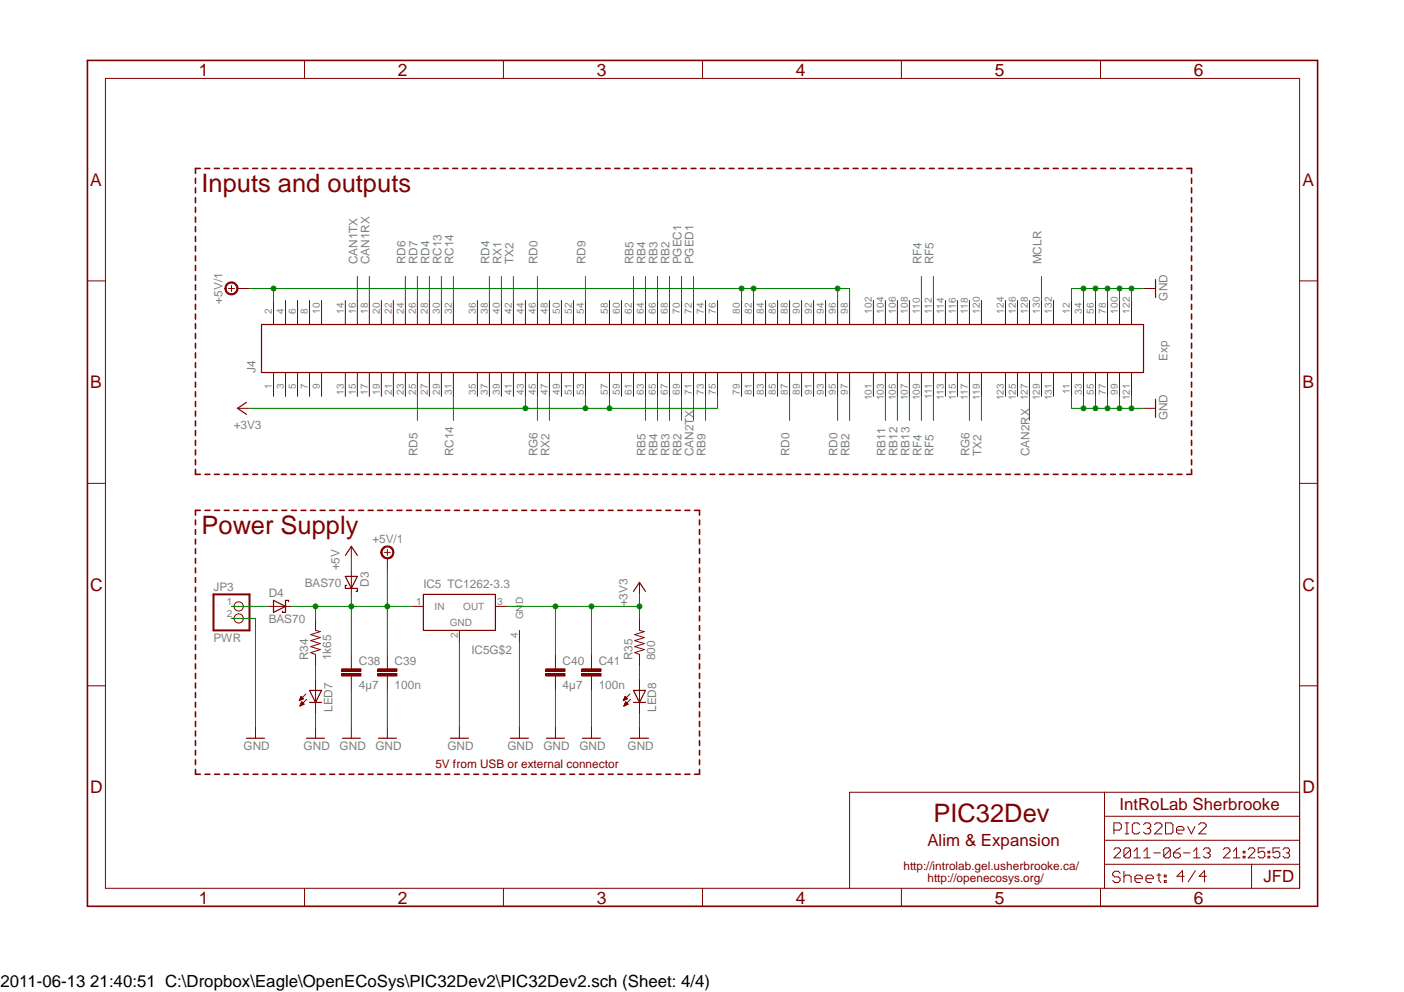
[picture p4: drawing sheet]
<svg xmlns="http://www.w3.org/2000/svg" width="297mm" height="210mm" viewBox="0 0 297 210" stroke-linecap="round" stroke-linejoin="round" font-family="sans-serif">
<g fill="none" stroke="#800000" stroke-width=".34">
<path d="M18.5 12.8h260.3v179h-260.3zM41.4 37.7v1.1M41.4 39.8v1M42.4 35.6h-1v1.1M43.3 35.6h1.1M45.4 35.6h1M47.4 35.6h1M49.4 35.6h1M51.4 35.6h1M53.5 35.6h1M55.5 35.6h1M57.5 35.6h1"/>
<path d="M59.5 35.6h1M61.5 35.6h1M63.5 35.6h1.1M65.5 35.6h1M67.6 35.6h1M69.6 35.6h1M71.6 35.6h1M73.6 35.6h1M75.6 35.6h1.1M77.6 35.6h1.1M79.7 35.6h1M81.7 35.6h1"/>
<path d="M83.7 35.6h1M85.7 35.6h1M87.7 35.6h1M89.7 35.6h1.1M91.8 35.6h1M93.8 35.6h1M95.8 35.6h1M97.8 35.6h1M99.8 35.6h1M101.9 35.6h1M103.8 35.6h1.1M105.9 35.6h1"/>
<path d="M107.9 35.6h1M109.9 35.6h1M111.9 35.6h1M114 35.6h1M115.9 35.6h1.1M118 35.6h1M120 35.6h1M122 35.6h1M124 35.6h1M126 35.6h1M128.1 35.6h1M130.1 35.6h1"/>
<path d="M132.1 35.6h1M134.1 35.6h1M136.1 35.6h1.1M138.1 35.6h1M140.2 35.6h1M142.2 35.6h1M144.2 35.6h1M146.2 35.6h1M148.2 35.6h1M150.2 35.6h1.1M152.3 35.6h1M154.3 35.6h1"/>
<path d="M156.3 35.6h1M158.3 35.6h1M160.3 35.6h1M162.3 35.6h1.1M164.3 35.6h1.1M166.4 35.6h1M168.4 35.6h1M170.4 35.6h1M172.4 35.6h1M174.5 35.6h1M176.4 35.6h1.1M178.5 35.6h1"/>
<path d="M180.5 35.6h1M182.5 35.6h1M184.5 35.6h1M186.5 35.6h1M188.5 35.6h1.1M190.6 35.6h1M192.6 35.6h1M194.6 35.6h1M196.6 35.6h1.1M198.6 35.6h1M200.7 35.6h1M202.7 35.6h1"/>
<path d="M204.7 35.6h1M206.7 35.6h1M208.7 35.6h1M210.7 35.6h1M212.8 35.6h1M214.8 35.6h1M216.8 35.6h1M218.8 35.6h1M220.8 35.6h1M222.8 35.6h1.1M224.9 35.6h1M226.9 35.6h1"/>
<path d="M228.9 35.6h1M230.9 35.6h1M232.9 35.6h1M234.9 35.6h1.1M236.9 35.6h1.1M239 35.6h1M241 35.6h1M243 35.6h1M245 35.6h1M247 35.6h1.1M249 35.6h1.1M251.1 35.6h1v1.1"/>
<path d="M252.1 37.7v1.1M252.1 39.8v1M41.4 41.8v1.1M41.4 43.9v1M41.4 45.9v1.1M41.4 48v1M41.4 50v1.1M41.4 52.1v1M41.4 54.1v1.1M41.4 56.2v1M41.4 58.3v1M252.1 41.8v1.1"/>
<path d="M252.1 43.9v1M252.1 45.9v1.1M252.1 48v1M252.1 50v1.1M252.1 52.1v1M252.1 54.1v1.1M252.1 56.2v1M252.1 58.3v1M41.4 60.3v1M41.4 62.4v1M41.4 64.4v1M41.4 66.5v1"/>
<path d="M41.4 68.5v1.1M41.4 70.6v1M41.4 72.6v1.1M41.4 74.7v1M41.4 76.8v1M41.4 78.8v1M252.1 60.3v1M252.1 62.4v1M252.1 64.4v1M252.1 66.5v1M252.1 68.5v1.1M252.1 70.6v1"/>
<path d="M252.1 72.6v1.1M252.1 74.7v1M252.1 76.8v1M252.1 78.8v1M41.4 80.9v1M41.4 82.9v1M41.4 85v1M41.4 87v1.1M41.4 89.1v1M41.4 91.1v1.1M41.4 93.2v1M41.4 95.2v1.1"/>
<path d="M41.4 97.3v1M41.4 99.3v1.1h1M252.1 80.9v1M252.1 82.9v1M252.1 85v1M252.1 87v1.1M252.1 89.1v1M252.1 91.1v1.1M252.1 93.2v1M252.1 95.2v1.1M252.1 97.3v1M252.1 99.3v1.1h-1"/>
<path d="M41.4 110v1M41.4 112.1v1M41.4 114.1v1M41.4 116.1v1M41.4 118.2v1M42.4 108h-1v1M43.4 108h1M43.4 100.4h1M45.4 100.4h1M45.4 108h1M47.4 100.4h1M47.5 108h1"/>
<path d="M49.4 100.4h1M49.5 108h1M51.4 100.4h1M51.5 108h1M53.5 100.4h1M53.5 108h1.1M55.5 100.4h1M55.6 108h1M57.5 100.4h1M57.6 108h1M59.5 100.4h1M59.6 108h1.1"/>
<path d="M61.5 100.4h1M61.7 108h1M63.5 100.4h1.1M63.7 108h1M65.5 100.4h1.1M65.7 108h1.1M67.6 100.4h1M67.7 108h1.1M69.6 100.4h1M69.8 108h1M71.6 100.4h1M71.8 108h1.1"/>
<path d="M73.6 100.4h1M73.8 108h1.1M75.6 100.4h1.1M75.9 108h1M77.6 100.4h1.1M77.9 108h1M79.7 100.4h1M79.9 108h1.1M81.7 100.4h1M82 108h1M83.7 100.4h1M84 108h1"/>
<path d="M85.7 100.4h1M86 108h1.1M87.7 100.4h1M88 108h1.1M89.7 100.4h1.1M90.1 108h1M91.8 100.4h1M92.1 108h1.1M93.8 100.4h1M94.1 108h1.1M95.8 100.4h1M96.2 108h1"/>
<path d="M97.8 100.4h1M98.2 108h1M99.8 100.4h1M100.2 108h1.1M101.9 100.4h1M102.3 108h1M103.9 100.4h1M104.3 108h1M105.9 100.4h1M106.3 108h1.1M107.9 100.4h1M108.4 108h1"/>
<path d="M109.9 100.4h1M110.4 108h1M111.9 100.4h1M112.4 108h1M114 100.4h1M114.5 108h1M115.9 100.4h1.1M116.5 108h1M118 100.4h1M118.5 108h1M120 100.4h1M120.6 108h1"/>
<path d="M122 100.4h1M122.6 108h1M124 100.4h1M124.6 108h1M126.1 100.4h1M126.7 108h1M128.1 100.4h1M128.7 108h1M130.1 100.4h1M130.7 108h1M132.1 100.4h1M132.8 108h1"/>
<path d="M134.1 100.4h1M134.8 108h1M136.1 100.4h1.1M136.8 108h1M138.1 100.4h1M138.8 108h1.1M140.2 100.4h1M140.9 108h1M142.2 100.4h1M142.9 108h1M144.2 100.4h1M144.9 108h1.1"/>
<path d="M146.2 100.4h1M146.9 108h1.1v1M148 110v1M148 112.1v1M148 114.1v1M148 116.1v1M148 118.2v1M148.2 100.4h1.1M150.2 100.4h1.1M152.3 100.4h1M154.3 100.4h1M156.3 100.4h1"/>
<path d="M158.3 100.4h1M160.3 100.4h1M162.3 100.4h1.1M164.4 100.4h1M166.4 100.4h1M168.4 100.4h1M170.4 100.4h1M172.4 100.4h1M174.5 100.4h1M176.4 100.4h1.1M178.5 100.4h1M180.5 100.4h1"/>
<path d="M182.5 100.4h1M184.5 100.4h1M186.6 100.4h1M188.5 100.4h1.1M190.6 100.4h1M192.6 100.4h1M194.6 100.4h1M196.6 100.4h1.1M198.6 100.4h1M200.7 100.4h1M202.7 100.4h1M204.7 100.4h1"/>
<path d="M206.7 100.4h1M208.7 100.4h1.1M210.7 100.4h1M212.8 100.4h1M214.8 100.4h1M216.8 100.4h1M218.8 100.4h1M220.8 100.4h1M222.8 100.4h1.1M224.9 100.4h1M226.9 100.4h1M228.9 100.4h1"/>
<path d="M230.9 100.4h1M232.9 100.4h1M234.9 100.4h1.1M236.9 100.4h1.1M239 100.4h1M241 100.4h1M243 100.4h1M245 100.4h1M247.1 100.4h1M249 100.4h1.1M41.4 120.2v1M41.4 122.2v1"/>
<path d="M41.4 124.2v1.1M41.4 126.3v1M41.4 128.3v1M41.4 130.3v1.1M41.4 132.4v1M41.4 134.4v1M41.4 136.4v1.1M41.4 138.5v1M148 120.2v1M148 122.2v1M148 124.2v1.1M148 126.3v1"/>
<path d="M148 128.3v1M148 130.3v1.1M148 132.4v1M148 134.4v1M148 136.4v1.1M148 138.4v1.1M41.4 140.5v1M41.4 142.5v1.1M41.4 144.5v1.1M41.4 146.6v1M41.4 148.6v1M41.4 150.6v1.1"/>
<path d="M41.4 152.7v1M41.4 154.7v1M41.4 156.7v1M41.4 158.7v1.1M148 140.5v1M148 142.5v1.1M148 144.5v1.1M148 146.6v1M148 148.6v1M148 150.6v1.1M148 152.7v1M148 154.7v1"/>
<path d="M148 156.7v1M148 158.7v1.1M41.4 162.8v1h1M41.4 160.8v1M43.4 163.8h1M45.4 163.8h1M47.5 163.8h1M49.5 163.8h1M51.5 163.8h1M53.5 163.8h1.1M55.6 163.8h1M57.6 163.8h1"/>
<path d="M59.6 163.8h1.1M61.7 163.8h1M63.7 163.8h1M65.7 163.8h1.1M67.7 163.8h1.1M69.8 163.8h1M71.8 163.8h1.1M73.8 163.8h1.1M75.9 163.8h1M77.9 163.8h1M79.9 163.8h1.1M82 163.8h1"/>
<path d="M84 163.8h1M86 163.8h1.1M88 163.8h1.1M90.1 163.8h1M92.1 163.8h1.1M94.1 163.8h1.1M96.2 163.8h1M98.2 163.8h1M100.2 163.8h1.1M102.3 163.8h1M104.3 163.8h1M106.3 163.8h1.1"/>
<path d="M108.4 163.8h1M110.4 163.8h1M112.4 163.8h1M114.5 163.8h1M116.5 163.8h1M118.5 163.8h1M120.6 163.8h1M122.6 163.8h1M124.6 163.8h1M126.7 163.8h1M128.7 163.8h1M130.7 163.8h1"/>
<path d="M132.8 163.8h1M134.8 163.8h1M136.8 163.8h1M138.8 163.8h1.1M140.9 163.8h1M142.9 163.8h1M144.9 163.8h1.1M148 160.8v1M148 162.8v1h-1.1"/>
</g>
<g fill="none" stroke="#800000" stroke-width=".21">
<path d="M22.3 16.6h252.7v171.4h-252.7zM64.4 12.8v3.8M106.5 12.8v3.8M148.6 12.8v3.8M190.7 12.8v3.8M232.8 12.8v3.8M18.5 59.4h3.8M275 59.4h3.8M18.5 102.3h3.8M275 102.3h3.8M74.3 138.5v2.5M87 128.3h2.6"/>
<path d="M97.2 133.4v2.5M104.8 128.3h2.6M109.9 133.4v2.5M18.5 145.1h3.8M74.3 143.6v2.5M275 145.1h3.8M233.7 167.6v20.4M233.7 177.8h41.3M233.7 172.7h41.3M235.7 175.6h1.2l.3-.3v-.8l-.3-.4h-1.2v2.3M235.7 179.8l.3-.4h.7l.4 .4v.3l-1.4 1.4h1.4M238 174.1h.8"/>
<path d="M238 176.4h.8M238.4 174.1v2.3M239.2 179.8v1.4l-.4 .3h-.7l-.3-.3M239.2 179.8l-.4-.4h-.7l-.3 .4v1.4M239.2 179.8l-1.4 1.4M241.1 174.5l-.4-.4h-.7l-.4 .4v1.6l.4 .3h.7l.4-.3M241.9 174.5l.4-.4h.8l.4 .4v.4l-.4 .4M242.7 175.3h.4M243.1 175.3l.4 .3v.5l-.4 .3h-.8l-.4-.3M244.3 174.5l.3-.4h.8l.4 .4v.4l-1.5 1.5h1.5M246.6 174.1h1.2l.4 .4v1.6l-.4 .3h-1.2zM247.6 179.8v1.4l-.3 .3h-.8l-.3-.3"/>
<path d="M247.6 179.8l-.3-.4h-.8l-.3 .4v1.4M247.6 179.8l-1.4 1.4M248.9 175.6h1.6v-.3l-.4-.4h-.8l-.4 .4v.8l.4 .3h.8M249.7 179.4l-.7 .4-.7 .7M251.3 174.9l.7 1.5 .8-1.5M253.6 174.5l.4-.4h.8l.4 .4v.4l-1.6 1.5h1.6M254.6 179.8l.4-.4h.6l.4 .4v.3l-.4 .4M258.8 179.8l.4-.4h.7l.3 .4v.3l-1.4 1.4h1.4M264.1 179.8l.3-.4h.7l.4 .4v.3l-1.4 1.4h1.4M267.6 179.4h-1.4v1.1l.7-.4h.3l.4 .4v.7l-.4 .3h-.7l-.3-.3M270.8 179.4h-1.5v1.1l1.1-.4 .4 .4v.7l-.4 .3h-.7l-.4-.3M271.4 179.8l.4-.4h.7l.3 .4v.3l-.3 .4"/>
<path d="M275 167.6h-95.3v20.4M64.4 188v3.8M106.5 188v3.8M148.6 188v3.8M190.7 188v3.8M232.8 188v3.8M233.7 182.9h41.3M237 184.8l-.4-.4h-.8l-.4 .4v.4l.4 .3h.8l.4 .4v.4l-.4 .4h-.8l-.4-.4M237.8 184.4v2.3M237.8 185.5l.4-.3h.7l.4 .3v1.2M239.9 181.5h1.4M239.9 180.1l.7-.7v2.1"/>
<path d="M240.1 185.9h1.6v-.4l-.4-.3h-.8l-.4 .3v.8l.4 .4h.8M242 181.5h1.4M242 180.1l.7-.7v2.1M242.4 185.9h1.6v-.4l-.4-.3h-.8l-.4 .3v.8l.4 .4h.8M244.1 180.5h1.4M244.8 185.2h.8M245.2 184.8v1.5l.4 .4M246.3 185.2h.4v.3h-.4zM246.3 186.3h.4v.4h-.4zM248.3 180.5h1l.4 .3v.4l-.4 .3h-.6l-.4-.3zM250.4 180.5h1.4M250.6 185.4h-1.6l1.2-1.2v2.4"/>
<path d="M252.5 181.5h1.4M252.5 180.1l.7-.7v2.1M252.9 184.2l-1.5 2.4M255.3 185.4h-1.6l1.1-1.2v2.4M255.3 180.5h.3M255.6 180.5l.4 .3v.4l-.4 .3h-.6l-.4-.3M260.9 181.5h1.4M260.9 180.1l.7-.7v2.1M263 181.2h.4v.3h-.4zM263 180.1h.4v.4h-.4zM264.8 182.9v5.1M268.3 181.2h.3v.3h-.3z"/>
<path d="M268.3 180.1h.3v.4h-.3zM272.2 180.5h.3M272.5 180.5l.3 .3v.4l-.3 .3h-.7l-.4-.3"/>
</g>
<path d="M89.6 125.8h15.2v7.6h-15.2z" fill="none" stroke="#800000" stroke-width=".25"/>
<path d="M72.3 142.5h4.1v.5h-4.1z" fill-rule="evenodd" fill="#800000"/>
<path d="M72.3 142.5h4.1v.5h-4.1z" fill="none" stroke="#800000" stroke-width=".21"/>
<path d="M72.3 141.5h4.1v.5h-4.1z" fill-rule="evenodd" fill="#800000"/>
<path d="M82 138.5v2.5M72.3 141.5h4.1v.5h-4.1zM74.3 141v.5M74.3 143v.6M82 143.6v2.5" fill="none" stroke="#800000" stroke-width=".21"/>
<path d="M79.9 142.5h4.1v.5h-4.1z" fill-rule="evenodd" fill="#800000"/>
<path d="M79.9 142.5h4.1v.5h-4.1z" fill="none" stroke="#800000" stroke-width=".21"/>
<path d="M79.9 141.5h4.1v.5h-4.1z" fill-rule="evenodd" fill="#800000"/>
<path d="M117.5 138.5v2.5M79.9 141.5h4.1v.5h-4.1zM82 141v.5M82 143v.6M117.5 143.6v2.5" fill="none" stroke="#800000" stroke-width=".21"/>
<path d="M115.5 142.5h4v.5h-4z" fill-rule="evenodd" fill="#800000"/>
<path d="M115.5 142.5h4v.5h-4z" fill="none" stroke="#800000" stroke-width=".21"/>
<path d="M115.5 141.5h4v.5h-4z" fill-rule="evenodd" fill="#800000"/>
<path d="M125.1 138.5v2.5M115.5 141.5h4v.5h-4zM117.5 141v.5M117.5 143v.6M125.1 143.6v2.5" fill="none" stroke="#800000" stroke-width=".21"/>
<path d="M123.1 142.5h4.1v.5h-4.1z" fill-rule="evenodd" fill="#800000"/>
<path d="M123.1 142.5h4.1v.5h-4.1z" fill="none" stroke="#800000" stroke-width=".21"/>
<path d="M123.1 141.5h4.1v.5h-4.1z" fill-rule="evenodd" fill="#800000"/>
<g fill="none" stroke="#800000" stroke-width=".21">
<path d="M57.9 63.6v5.1M57.9 78.8v5.1M60.4 63.6v5.1M60.4 78.8v5.1M62.9 63.6v5.1M62.9 78.8v5.1M65.5 63.6v5.1M65.5 78.8v5.1M68 63.6v5.1M68 78.8v5.1M73.1 63.6v5.1M73.1 78.8v5.1"/>
<path d="M75.6 63.6v5.1M75.6 78.8v5.1M78.1 63.6v5.1M78.1 78.8v5.1M80.7 63.6v5.1M80.7 78.8v5.1M83.2 63.6v5.1M83.2 78.8v5.1M85.8 63.6v5.1M85.8 78.8v5.1M88.3 63.6v5.1M88.3 78.8v5.1"/>
<path d="M90.8 63.6v5.1M90.8 78.8v5.1M93.4 63.6v5.1M93.4 78.8v5.1M95.9 63.6v5.1M95.9 78.8v5.1M101 63.6v5.1M101 78.8v5.1M103.5 63.6v5.1M103.5 78.8v5.1M106.1 63.6v5.1M106.1 78.8v5.1"/>
<path d="M108.6 63.6v5.1M108.6 78.8v5.1M111.2 63.6v5.1M111.2 78.8v5.1M113.7 63.6v5.1M113.7 78.8v5.1M116.2 63.6v5.1M116.2 78.8v5.1M118.8 63.6v5.1M118.8 78.8v5.1M121.3 63.6v5.1M121.3 78.8v5.1"/>
<path d="M123.9 63.6v5.1M123.9 78.8v5.1M128.9 63.6v5.1M128.9 78.8v5.1M131.5 63.6v5.1M131.5 78.8v5.1M134 63.6v5.1M134 78.8v5.1M136.6 63.6v5.1M136.6 78.8v5.1M139.1 63.6v5.1M139.1 78.8v5.1"/>
<path d="M141.6 63.6v5.1M141.6 78.8v5.1M144.2 63.6v5.1M144.2 78.8v5.1M146.7 63.6v5.1M146.7 78.8v5.1M149.3 63.6v5.1M149.3 78.8v5.1M151.8 63.6v5.1M151.8 78.8v5.1M156.9 63.6v5.1M156.9 78.8v5.1"/>
<path d="M159.4 63.6v5.1M159.4 78.8v5.1M162 63.6v5.1M162 78.8v5.1M164.5 63.6v5.1M164.5 78.8v5.1M167 63.6v5.1M167 78.8v5.1M169.6 63.6v5.1M169.6 78.8v5.1M172.1 63.6v5.1M172.1 78.8v5.1"/>
<path d="M174.7 63.6v5.1M174.7 78.8v5.1M177.2 63.6v5.1M177.2 78.8v5.1M179.7 63.6v5.1M179.7 78.8v5.1M184.8 63.6v5.1M184.8 78.8v5.1M187.3 63.6v5.1M187.3 78.8v5.1M189.9 63.6v5.1M189.9 78.8v5.1"/>
<path d="M192.4 63.6v5.1M192.4 78.8v5.1M194.9 63.6v5.1M194.9 78.8v5.1M197.5 63.6v5.1M197.5 78.8v5.1M200 63.6v5.1M200 78.8v5.1M202.6 63.6v5.1M202.6 78.8v5.1M205.1 63.6v5.1M205.1 78.8v5.1"/>
<path d="M207.6 63.6v5.1M207.6 78.8v5.1M212.7 63.6v5.1M212.7 78.8v5.1M215.3 63.6v5.1M215.3 78.8v5.1M217.8 63.6v5.1M217.8 78.8v5.1M220.3 63.6v5.1M220.3 78.8v5.1M222.9 63.6v5.1M222.9 78.8v5.1"/>
<path d="M226.7 63.6v5.1M226.7 78.8v5.1M229.2 63.6v5.1M229.2 78.8v5.1M231.8 63.6v5.1M231.8 78.8v5.1M234.3 63.6v5.1M234.3 78.8v5.1M236.9 63.6v5.1M236.9 78.8v5.1M239.4 63.6v5.1M239.4 78.8v5.1"/>
<path d="M241.9 61h2.6M50.2 86.4h2.6M241.9 86.4h2.6M74.3 115.6v2.6M82 118.2v2.5M49 128.3h.5M49 130.9h.5M56.6 128.3h5.1M66.8 130.9v2.5l1 .2-2.1 .7 2.1 .6-2.1 .7 2.1 .6-2.1 .6 2.1 .7-2.1 .6 1.1 .4v2.5M74.3 120.7v5.1M135.3 123.2v2.6M135.3 130.9v2.5l1 .2-2 .7 2 .6-2 .7 2 .6-2 .6 2 .7-2 .6 1 .4v2.5"/>
<path d="M54.1 153.7v2.5M63.3 148.2h.1M63.4 148.1h.2M63.4 148h.4M63.5 147.9h.5M63.5 149.4h.1M63.5 147.8h.7M63.5 149.3h.2M63.5 147.7h.6M63.5 147.7h.5M63.5 149.2h.4M63.6 147.6h.3"/>
<path d="M63.6 149.1h.5M63.6 147.5h.2M63.6 149h.7M63.6 148.9h.6M63.7 147.4h.1M63.7 148.8h.4M63.7 147.4l.5 .5-.9 .4zM63.7 148.7h.3M63.8 148.6h.2M63.8 148.5h.1M63.8 148.5l.5 .5-.8 .4zM64.7 146.9l-1.4 1.4"/>
<path d="M64.9 148l-1.4 1.4M66.8 143.6v7.6M66.8 153.7v2.5M74.3 153.7v2.5M82 153.7v2.5M97.2 153.7v2.5M109.9 153.7v2.5M117.5 153.7v2.5M123.1 141.5h4.1v.5h-4.1zM125.1 141v.5M125.1 143v.6M125.1 153.7v2.5"/>
<path d="M131.9 148.2h.1M131.9 148.1h.3M131.9 148h.5M132 147.9h.6M132 149.4h.1M132 147.8h.7M132 149.3h.3M132.1 147.7h.5M132.1 149.2h.4M132.1 147.7h.4M132.1 149.1h.6M132.2 147.6h.3"/>
<path d="M132.2 149h.7M132.2 147.5h.2M132.2 148.9h.6M132.2 147.4h.1M132.2 148.8h.5M132.2 147.4l.6 .5-.9 .4zM132.3 148.7h.3M132.3 148.6h.2M132.3 148.5h.1M132.9 149l-.5-.5-.4 .9M132.9 149l-.9 .4M133.3 146.9l-1.4 1.4"/>
<path d="M133.4 148l-1.4 1.4M135.3 143.6v7.6M135.3 153.7v2.5"/>
<circle cx="50.5" cy="128.3" r=".98"/>
<circle cx="50.5" cy="130.9" r=".98"/>
</g>
<g fill="none" stroke="#800000" stroke-width=".25">
<path d="M244.5 59.1v3.8M55.3 68.7h186.6v10.1h-186.6zM52.2 85.1l-2 1.3 2 1.3M244.5 84.5v3.8M73.1 117.5l1.2-1.9 1.3 1.9M57.9 127l2.5 1.3-2.5 1.3zM61 127.3v-.3h-.6v2.6h-.6v-.3M73.1 122h2.5l-1.3 2.5zM73.3 123.9h-.2v.6h2.5v.6h-.3M134 125.1l1.3-1.9 1.3 1.9M52.2 156.2h3.8M64.9 156.2h3.8"/>
<path d="M65.5 146.1h2.5l-1.2 2.5zM65.5 148.6h2.5M72.5 156.2h3.7M80 156.2h3.9M95.3 156.2h3.8M108 156.2h3.8M115.6 156.2h3.8M123.2 156.2h3.8M133.4 156.2h3.8M134 148.6h2.6M134 146.1h2.6l-1.3 2.5z"/>
</g>
<path d="M45.2 125.8h7.6v7.6h-7.6z" fill="none" stroke="#800000" stroke-width=".42"/>
<path d="M80.9 116a1.39 1.39 0 0 1 2.2 .2 1.39 1.39 0 0 1-.8 2 1.39 1.39 0 0 1-1.7-1.3h.2a1.15 1.15 0 0 1 1.6-1.1 1.15 1.15 0 0 1 .4 1.8 1.15 1.15 0 0 1-1.9-.3l-.1-.4h-.2z" fill-rule="evenodd" fill="#800000"/>
<path d="M50.2 61h2.6M80.9 116a1.39 1.39 0 0 1 2.2 .2 1.39 1.39 0 0 1-.8 2 1.39 1.39 0 0 1-1.7-1.3h.2a1.15 1.15 0 0 1 1.6-1.1 1.15 1.15 0 0 1 .4 1.8 1.15 1.15 0 0 1-1.9-.3l-.1-.4h-.2zM81.3 116.9h1.3M82 116.2v1.3" fill="none" stroke="#800000" stroke-width=".21"/>
<path d="M47.9 60.2a1.4 1.4 0 0 1 2.2 0 1.4 1.4 0 0 1-.7 2.1 1.4 1.4 0 0 1-1.8-1.3h.2a1.15 1.15 0 0 1 1.7-.9 1.15 1.15 0 0 1 .2 1.9 1.15 1.15 0 0 1-1.8-.6l-.1-.4h-.2z" fill-rule="evenodd" fill="#800000"/>
<path d="M47.9 60.2a1.4 1.4 0 0 1 2.2 0 1.4 1.4 0 0 1-.7 2.1 1.4 1.4 0 0 1-1.8-1.3h.2a1.15 1.15 0 0 1 1.7-.9 1.15 1.15 0 0 1 .2 1.9 1.15 1.15 0 0 1-1.8-.6l-.1-.4h-.2zM48.3 61h1.3M49 60.4v1.3" fill="none" stroke="#800000" stroke-width=".21"/>
<path d="M226.7 83.9v2.5h15.2M239.4 83.9v2.5M49 130.9h5.1v22.8M97.2 135.9v17.8M109.9 135.9v17.8M66.8 151.2v2.5M74.3 146.1v7.6M82 146.1v7.6M117.5 146.1v7.6M125.1 146.1v7.6M135.3 151.2v2.5" fill="none" stroke="#008000" stroke-width=".21"/>
<circle cx="239.4" cy="86.4" r=".51" fill="#008000"/>
<g fill="none" stroke="#008000" stroke-width=".21">
<path d="M236.9 83.9v2.5"/>
<circle cx="239.4" cy="86.4" r=".51"/>
</g>
<circle cx="236.8" cy="86.4" r=".51" fill="#008000"/>
<g fill="none" stroke="#008000" stroke-width=".21">
<path d="M234.3 83.9v2.5"/>
<circle cx="236.8" cy="86.4" r=".51"/>
</g>
<circle cx="234.3" cy="86.4" r=".51" fill="#008000"/>
<g fill="none" stroke="#008000" stroke-width=".21">
<path d="M231.8 83.9v2.5"/>
<circle cx="234.3" cy="86.4" r=".51"/>
</g>
<circle cx="231.8" cy="86.4" r=".51" fill="#008000"/>
<g fill="none" stroke="#008000" stroke-width=".21">
<path d="M229.2 83.9v2.5"/>
<circle cx="231.8" cy="86.4" r=".51"/>
</g>
<circle cx="229.2" cy="86.4" r=".51" fill="#008000"/>
<g fill="none" stroke="#008000" stroke-width=".21">
<path d="M239.4 61v2.6M241.9 61h-15.2v2.6"/>
<circle cx="229.2" cy="86.4" r=".51"/>
</g>
<circle cx="239.4" cy="61" r=".51" fill="#008000"/>
<g fill="none" stroke="#008000" stroke-width=".21">
<path d="M236.9 61v2.6"/>
<circle cx="239.4" cy="61" r=".51"/>
</g>
<circle cx="236.8" cy="61" r=".51" fill="#008000"/>
<g fill="none" stroke="#008000" stroke-width=".21">
<path d="M234.3 61v2.6"/>
<circle cx="236.8" cy="61" r=".51"/>
</g>
<circle cx="234.3" cy="61" r=".51" fill="#008000"/>
<g fill="none" stroke="#008000" stroke-width=".21">
<path d="M231.8 61v2.6"/>
<circle cx="234.3" cy="61" r=".51"/>
</g>
<circle cx="231.8" cy="61" r=".51" fill="#008000"/>
<g fill="none" stroke="#008000" stroke-width=".21">
<path d="M229.2 61v2.6"/>
<circle cx="231.8" cy="61" r=".51"/>
</g>
<circle cx="229.2" cy="61" r=".51" fill="#008000"/>
<g fill="none" stroke="#008000" stroke-width=".21">
<path d="M49 128.3h7.6M107.4 128.3h17.7v10.2M117.5 128.3v10.2M66.8 141v2.6"/>
<circle cx="229.2" cy="61" r=".51"/>
</g>
<circle cx="117.5" cy="128.3" r=".51" fill="#008000"/>
<g fill="none" stroke="#008000" stroke-width=".21">
<path d="M135.3 125.8v2.5h-10.2"/>
<circle cx="117.5" cy="128.3" r=".51"/>
</g>
<circle cx="125.1" cy="128.3" r=".51" fill="#008000"/>
<g fill="none" stroke="#008000" stroke-width=".21">
<path d="M135.3 128.3v2.6"/>
<circle cx="125.1" cy="128.3" r=".51"/>
</g>
<circle cx="135.3" cy="128.3" r=".51" fill="#008000"/>
<g fill="none" stroke="#008000" stroke-width=".21">
<path d="M123.9 83.9v2.5M128.9 83.9v2.5h-76.1"/>
<circle cx="135.3" cy="128.3" r=".51"/>
</g>
<circle cx="123.9" cy="86.4" r=".51" fill="#008000"/>
<g fill="none" stroke="#008000" stroke-width=".21">
<path d="M111.2 83.9v2.5"/>
<circle cx="123.9" cy="86.4" r=".51"/>
</g>
<circle cx="111.2" cy="86.4" r=".51" fill="#008000"/>
<g fill="none" stroke="#008000" stroke-width=".21">
<path d="M151.8 83.9v2.5h-22.9"/>
<circle cx="111.2" cy="86.4" r=".51"/>
</g>
<circle cx="128.9" cy="86.4" r=".51" fill="#008000"/>
<g fill="none" stroke="#008000" stroke-width=".21">
<path d="M74.3 118.2v2.5M82 128.3v10.2M87 128.3h-12.7v10.2M135.3 141v2.6"/>
<circle cx="128.9" cy="86.4" r=".51"/>
</g>
<circle cx="81.9" cy="128.3" r=".51" fill="#008000"/>
<g fill="none" stroke="#008000" stroke-width=".21">
<path d="M61.7 128.3h12.6"/>
<circle cx="81.9" cy="128.3" r=".51"/>
</g>
<circle cx="74.3" cy="128.3" r=".51" fill="#008000"/>
<g fill="none" stroke="#008000" stroke-width=".21">
<path d="M66.8 128.3v2.6"/>
<circle cx="74.3" cy="128.3" r=".51"/>
</g>
<circle cx="66.8" cy="128.3" r=".51" fill="#008000"/>
<g fill="none" stroke="#008000" stroke-width=".21">
<path d="M52.8 61h126.9v2.6M57.9 61v2.6M74.3 125.8v2.5M82 120.7v7.6"/>
<circle cx="66.8" cy="128.3" r=".51"/>
</g>
<circle cx="57.9" cy="61" r=".51" fill="#008000"/>
<g fill="none" stroke="#008000" stroke-width=".21">
<path d="M156.9 61v2.6"/>
<circle cx="57.9" cy="61" r=".51"/>
</g>
<circle cx="156.9" cy="61" r=".51" fill="#008000"/>
<g fill="none" stroke="#008000" stroke-width=".21">
<path d="M159.4 61v2.6"/>
<circle cx="156.9" cy="61" r=".51"/>
</g>
<circle cx="159.4" cy="61" r=".51" fill="#008000"/>
<g fill="none" stroke="#008000" stroke-width=".21">
<path d="M177.2 61v2.6"/>
<circle cx="159.4" cy="61" r=".51"/>
</g>
<circle cx="177.2" cy="61" r=".51" fill="#008000"/>
<g fill="none" stroke="#008000" stroke-width=".21">
<path d="M75.6 58.5v5.1M78.1 58.5v5.1M85.8 58.5v5.1M88.3 58.5v5.1M90.8 58.5v5.1M93.4 58.5v5.1M95.9 58.5v5.1M103.5 58.5v5.1M106.1 58.5v5.1M108.6 58.5v5.1M113.7 58.5v5.1M123.9 58.5v5.1"/>
<path d="M134 58.5v5.1M136.6 58.5v5.1M139.1 58.5v5.1M141.6 58.5v5.1M144.2 58.5v5.1M146.7 58.5v5.1M194.9 58.5v5.1M197.5 58.5v5.1M220.3 58.5v5.1M88.3 83.9v5M95.9 83.9v5M113.7 83.9v5"/>
<path d="M116.2 83.9v5M136.6 83.9v5M139.1 83.9v5M141.6 83.9v5M144.2 83.9v5M146.7 83.9v5M149.3 83.9v5M167 83.9v5M177.2 83.9v5M179.7 83.9v5M187.3 83.9v5M189.9 83.9v5"/>
<path d="M192.4 83.9v5M194.9 83.9v5M197.5 83.9v5M205.1 83.9v5M207.6 83.9v5M217.8 83.9v5"/>
<circle cx="177.2" cy="61" r=".51"/>
</g>
<g font-size="5.4" fill="#800000">
<text x="42.6" y="40.7">Inputs and outputs</text>
<text x="42.6" y="113.1">Power Supply</text>
<text x="197.5" y="174">PIC32Dev</text>
</g>
<g font-size="3.7" fill="#800000">
<text x="42" y="16">1</text>
<text x="84.2" y="16">2</text>
<text x="126.3" y="16">3</text>
<text x="168.4" y="16">4</text>
<text x="210.5" y="16">5</text>
<text x="252.6" y="16">6</text>
<text x="19.1" y="39.3">A</text>
<text x="275.5" y="39.3">A</text>
<text x="19.1" y="82.2">B</text>
<text x="275.5" y="82.2">B</text>
<text x="19.1" y="125">C</text>
<text x="275.5" y="125">C</text>
<text x="19.1" y="167.9">D</text>
<text x="275.5" y="167.9">D</text>
<text x="42" y="191.2">1</text>
<text x="84.2" y="191.2">2</text>
<text x="126.3" y="191.2">3</text>
<text x="168.4" y="191.2">4</text>
<text x="210.5" y="191.2">5</text>
<text x="252.6" y="191.2">6</text>
</g>
<g font-size="3.6" fill="#800000">
<text x="236.9" y="171.4">IntRoLab Sherbrooke</text>
<text x="196.2" y="179.1">Alim &amp; Expansion</text>
<text x="267.3" y="186.7">JFD</text>
</g>
<text font-size="3.6" x=".1" y="208.8">2011-06-13 21:40:51 C:\Dropbox\Eagle\OpenECoSys\PIC32Dev2\PIC32Dev2.sch (Sheet: 4/4)</text>
<g font-size="2.5" fill="#808080">
<text x="75.6" y="56" transform="rotate(-90 75.6 56)">CAN1TX</text>
<text x="78.1" y="56" transform="rotate(-90 78.1 56)">CAN1RX</text>
<text x="85.8" y="56" transform="rotate(-90 85.8 56)">RD6</text>
<text x="88.3" y="56" transform="rotate(-90 88.3 56)">RD7</text>
<text x="90.8" y="56" transform="rotate(-90 90.8 56)">RD4</text>
<text x="93.4" y="56" transform="rotate(-90 93.4 56)">RC13</text>
<text x="95.9" y="56" transform="rotate(-90 95.9 56)">RC14</text>
<text x="103.5" y="56" transform="rotate(-90 103.5 56)">RD4</text>
<text x="106.1" y="56" transform="rotate(-90 106.1 56)">RX1</text>
<text x="108.6" y="56" transform="rotate(-90 108.6 56)">TX2</text>
<text x="113.7" y="56" transform="rotate(-90 113.7 56)">RD0</text>
<text x="123.9" y="56" transform="rotate(-90 123.9 56)">RD9</text>
<text x="134" y="56" transform="rotate(-90 134 56)">RB5</text>
<text x="136.6" y="56" transform="rotate(-90 136.6 56)">RB4</text>
<text x="139.1" y="56" transform="rotate(-90 139.1 56)">RB3</text>
<text x="141.6" y="56" transform="rotate(-90 141.6 56)">RB2</text>
<text x="144.2" y="56" transform="rotate(-90 144.2 56)">PGEC1</text>
<text x="146.7" y="56" transform="rotate(-90 146.7 56)">PGED1</text>
<text x="194.9" y="56" transform="rotate(-90 194.9 56)">RF4</text>
<text x="197.5" y="56" transform="rotate(-90 197.5 56)">RF5</text>
<text x="220.3" y="56" transform="rotate(-90 220.3 56)">MCLR</text>
<text x="47.1" y="64.2" transform="rotate(-90 47.1 64.2)">+5V/1</text>
<text x="247" y="63.6" transform="rotate(-90 247 63.6)">GND</text>
<text x="247" y="76.3" transform="rotate(-90 247 76.3)">Exp</text>
<text x="54.1" y="78.8" transform="rotate(-90 54.1 78.8)">J4</text>
<text x="247" y="88.9" transform="rotate(-90 247 88.9)">GND</text>
<text x="49.4" y="90.7">+3V3</text>
<text x="88.3" y="96.6" transform="rotate(-90 88.3 96.6)">RD5</text>
<text x="95.9" y="96.6" transform="rotate(-90 95.9 96.6)">RC14</text>
<text x="113.7" y="96.6" transform="rotate(-90 113.7 96.6)">RG6</text>
<text x="116.2" y="96.6" transform="rotate(-90 116.2 96.6)">RX2</text>
<text x="136.6" y="96.6" transform="rotate(-90 136.6 96.6)">RB5</text>
<text x="139.1" y="96.6" transform="rotate(-90 139.1 96.6)">RB4</text>
<text x="141.6" y="96.6" transform="rotate(-90 141.6 96.6)">RB3</text>
<text x="144.2" y="96.6" transform="rotate(-90 144.2 96.6)">RB2</text>
<text x="146.7" y="96.6" transform="rotate(-90 146.7 96.6)">CAN2TX</text>
<text x="149.3" y="96.6" transform="rotate(-90 149.3 96.6)">RB9</text>
<text x="167" y="96.6" transform="rotate(-90 167 96.6)">RD0</text>
<text x="177.2" y="96.6" transform="rotate(-90 177.2 96.6)">RD0</text>
<text x="179.7" y="96.6" transform="rotate(-90 179.7 96.6)">RB2</text>
<text x="187.3" y="96.6" transform="rotate(-90 187.3 96.6)">RB11</text>
<text x="189.9" y="96.6" transform="rotate(-90 189.9 96.6)">RB12</text>
<text x="192.4" y="96.6" transform="rotate(-90 192.4 96.6)">RB13</text>
<text x="194.9" y="96.6" transform="rotate(-90 194.9 96.6)">RF4</text>
<text x="197.5" y="96.6" transform="rotate(-90 197.5 96.6)">RF5</text>
<text x="205.1" y="96.6" transform="rotate(-90 205.1 96.6)">RG6</text>
<text x="207.6" y="96.6" transform="rotate(-90 207.6 96.6)">TX2</text>
<text x="217.8" y="96.6" transform="rotate(-90 217.8 96.6)">CAN2RX</text>
<text x="78.8" y="115">+5V/1</text>
<text x="45.2" y="125.1">JP3</text>
<text x="64.5" y="124.1">BAS70</text>
<text x="71.8" y="120.7" transform="rotate(-90 71.8 120.7)">+5V</text>
<text x="78.1" y="124.2" transform="rotate(-90 78.1 124.2)">D3</text>
<text x="89.6" y="124.5">IC5 TC1262-3.3</text>
<text x="56.9" y="131.7">BAS70</text>
<text x="56.9" y="126.4">D4</text>
<text x="132.8" y="128.3" transform="rotate(-90 132.8 128.3)">+3V3</text>
<text x="45.2" y="135.9">PWR</text>
<text x="65.2" y="139.7" transform="rotate(-90 65.2 139.7)">R34</text>
<text x="70.1" y="139.7" transform="rotate(-90 70.1 139.7)">1k65</text>
<text x="75.9" y="140.6">C38</text>
<text x="83.5" y="140.6">C39</text>
<text x="99.7" y="138.5">IC5G$2</text>
<text x="119" y="140.6">C40</text>
<text x="126.7" y="140.6">C41</text>
<text x="133.8" y="139.7" transform="rotate(-90 133.8 139.7)">R35</text>
<text x="138.6" y="139.7" transform="rotate(-90 138.6 139.7)">800</text>
<text x="75.9" y="145.7">4µ7</text>
<text x="83.5" y="145.7">100n</text>
<text x="119" y="145.7">4µ7</text>
<text x="126.7" y="145.7">100n</text>
<text x="70.3" y="150.7" transform="rotate(-90 70.3 150.7)">LED7</text>
<text x="138.9" y="150.7" transform="rotate(-90 138.9 150.7)">LED8</text>
<text x="51.5" y="158.7">GND</text>
<text x="64.2" y="158.7">GND</text>
<text x="71.8" y="158.7">GND</text>
<text x="79.4" y="158.7">GND</text>
<text x="94.7" y="158.7">GND</text>
<text x="107.4" y="158.7">GND</text>
<text x="115" y="158.7">GND</text>
<text x="122.6" y="158.7">GND</text>
<text x="132.8" y="158.7">GND</text>
</g>
<g font-size="2.5" fill="#800000">
<text x="92.1" y="162.6">5V from USB or external connector</text>
<text x="191.1" y="184.1">http://introlab.gel.usherbrooke.ca/</text>
<text x="196.2" y="186.7">http://openecosys.org/</text>
</g>
<g font-size="2.1" fill="#808080">
<text x="57.5" y="66.3" transform="rotate(-90 57.5 66.3)">2</text>
<text x="60" y="66.3" transform="rotate(-90 60 66.3)">4</text>
<text x="62.6" y="66.3" transform="rotate(-90 62.6 66.3)">6</text>
<text x="65.1" y="66.3" transform="rotate(-90 65.1 66.3)">8</text>
<text x="67.6" y="66.3" transform="rotate(-90 67.6 66.3)">10</text>
<text x="72.7" y="66.3" transform="rotate(-90 72.7 66.3)">14</text>
<text x="75.3" y="66.3" transform="rotate(-90 75.3 66.3)">16</text>
<text x="77.8" y="66.3" transform="rotate(-90 77.8 66.3)">18</text>
<text x="80.3" y="66.3" transform="rotate(-90 80.3 66.3)">20</text>
<text x="82.9" y="66.3" transform="rotate(-90 82.9 66.3)">22</text>
<text x="85.4" y="66.3" transform="rotate(-90 85.4 66.3)">24</text>
<text x="88" y="66.3" transform="rotate(-90 88 66.3)">26</text>
<text x="90.5" y="66.3" transform="rotate(-90 90.5 66.3)">28</text>
<text x="93" y="66.3" transform="rotate(-90 93 66.3)">30</text>
<text x="95.6" y="66.3" transform="rotate(-90 95.6 66.3)">32</text>
<text x="100.7" y="66.3" transform="rotate(-90 100.7 66.3)">36</text>
<text x="103.2" y="66.3" transform="rotate(-90 103.2 66.3)">38</text>
<text x="105.7" y="66.3" transform="rotate(-90 105.7 66.3)">40</text>
<text x="108.3" y="66.3" transform="rotate(-90 108.3 66.3)">42</text>
<text x="110.8" y="66.3" transform="rotate(-90 110.8 66.3)">44</text>
<text x="113.4" y="66.3" transform="rotate(-90 113.4 66.3)">46</text>
<text x="115.9" y="66.3" transform="rotate(-90 115.9 66.3)">48</text>
<text x="118.4" y="66.3" transform="rotate(-90 118.4 66.3)">50</text>
<text x="121" y="66.3" transform="rotate(-90 121 66.3)">52</text>
<text x="123.5" y="66.3" transform="rotate(-90 123.5 66.3)">54</text>
<text x="128.6" y="66.3" transform="rotate(-90 128.6 66.3)">58</text>
<text x="131.1" y="66.3" transform="rotate(-90 131.1 66.3)">60</text>
<text x="133.7" y="66.3" transform="rotate(-90 133.7 66.3)">62</text>
<text x="136.2" y="66.3" transform="rotate(-90 136.2 66.3)">64</text>
<text x="138.8" y="66.3" transform="rotate(-90 138.8 66.3)">66</text>
<text x="141.3" y="66.3" transform="rotate(-90 141.3 66.3)">68</text>
<text x="143.8" y="66.3" transform="rotate(-90 143.8 66.3)">70</text>
<text x="146.3" y="66.3" transform="rotate(-90 146.3 66.3)">72</text>
<text x="148.9" y="66.3" transform="rotate(-90 148.9 66.3)">74</text>
<text x="151.4" y="66.3" transform="rotate(-90 151.4 66.3)">76</text>
<text x="156.5" y="66.3" transform="rotate(-90 156.5 66.3)">80</text>
<text x="159" y="66.3" transform="rotate(-90 159 66.3)">82</text>
<text x="161.6" y="66.3" transform="rotate(-90 161.6 66.3)">84</text>
<text x="164.1" y="66.3" transform="rotate(-90 164.1 66.3)">86</text>
<text x="166.7" y="66.3" transform="rotate(-90 166.7 66.3)">88</text>
<text x="169.2" y="66.3" transform="rotate(-90 169.2 66.3)">90</text>
<text x="171.7" y="66.3" transform="rotate(-90 171.7 66.3)">92</text>
<text x="174.3" y="66.3" transform="rotate(-90 174.3 66.3)">94</text>
<text x="176.8" y="66.3" transform="rotate(-90 176.8 66.3)">96</text>
<text x="179.4" y="66.3" transform="rotate(-90 179.4 66.3)">98</text>
<text x="184.4" y="66.3" transform="rotate(-90 184.4 66.3)">102</text>
<text x="187" y="66.3" transform="rotate(-90 187 66.3)">104</text>
<text x="189.5" y="66.3" transform="rotate(-90 189.5 66.3)">106</text>
<text x="192.1" y="66.3" transform="rotate(-90 192.1 66.3)">108</text>
<text x="194.6" y="66.3" transform="rotate(-90 194.6 66.3)">110</text>
<text x="197.1" y="66.3" transform="rotate(-90 197.1 66.3)">112</text>
<text x="199.7" y="66.3" transform="rotate(-90 199.7 66.3)">114</text>
<text x="202.2" y="66.3" transform="rotate(-90 202.2 66.3)">116</text>
<text x="204.8" y="66.3" transform="rotate(-90 204.8 66.3)">118</text>
<text x="207.3" y="66.3" transform="rotate(-90 207.3 66.3)">120</text>
<text x="212.4" y="66.3" transform="rotate(-90 212.4 66.3)">124</text>
<text x="214.9" y="66.3" transform="rotate(-90 214.9 66.3)">126</text>
<text x="217.5" y="66.3" transform="rotate(-90 217.5 66.3)">128</text>
<text x="220" y="66.3" transform="rotate(-90 220 66.3)">130</text>
<text x="222.5" y="66.3" transform="rotate(-90 222.5 66.3)">132</text>
<text x="226.4" y="66.3" transform="rotate(-90 226.4 66.3)">12</text>
<text x="228.9" y="66.3" transform="rotate(-90 228.9 66.3)">34</text>
<text x="231.4" y="66.3" transform="rotate(-90 231.4 66.3)">56</text>
<text x="234" y="66.3" transform="rotate(-90 234 66.3)">78</text>
<text x="236.5" y="66.3" transform="rotate(-90 236.5 66.3)">100</text>
<text x="239.1" y="66.3" transform="rotate(-90 239.1 66.3)">122</text>
<text x="57.5" y="82.3" transform="rotate(-90 57.5 82.3)">1</text>
<text x="60" y="82.3" transform="rotate(-90 60 82.3)">3</text>
<text x="62.6" y="82.3" transform="rotate(-90 62.6 82.3)">5</text>
<text x="65.1" y="82.3" transform="rotate(-90 65.1 82.3)">7</text>
<text x="67.6" y="82.3" transform="rotate(-90 67.6 82.3)">9</text>
<text x="72.7" y="83.5" transform="rotate(-90 72.7 83.5)">13</text>
<text x="75.3" y="83.5" transform="rotate(-90 75.3 83.5)">15</text>
<text x="77.8" y="83.5" transform="rotate(-90 77.8 83.5)">17</text>
<text x="80.3" y="83.5" transform="rotate(-90 80.3 83.5)">19</text>
<text x="82.9" y="83.5" transform="rotate(-90 82.9 83.5)">21</text>
<text x="85.4" y="83.5" transform="rotate(-90 85.4 83.5)">23</text>
<text x="88" y="83.5" transform="rotate(-90 88 83.5)">25</text>
<text x="90.5" y="83.5" transform="rotate(-90 90.5 83.5)">27</text>
<text x="93" y="83.5" transform="rotate(-90 93 83.5)">29</text>
<text x="95.6" y="83.5" transform="rotate(-90 95.6 83.5)">31</text>
<text x="100.7" y="83.5" transform="rotate(-90 100.7 83.5)">35</text>
<text x="103.2" y="83.5" transform="rotate(-90 103.2 83.5)">37</text>
<text x="105.7" y="83.5" transform="rotate(-90 105.7 83.5)">39</text>
<text x="108.3" y="83.5" transform="rotate(-90 108.3 83.5)">41</text>
<text x="110.8" y="83.5" transform="rotate(-90 110.8 83.5)">43</text>
<text x="113.4" y="83.5" transform="rotate(-90 113.4 83.5)">45</text>
<text x="115.9" y="83.5" transform="rotate(-90 115.9 83.5)">47</text>
<text x="118.4" y="83.5" transform="rotate(-90 118.4 83.5)">49</text>
<text x="121" y="83.5" transform="rotate(-90 121 83.5)">51</text>
<text x="123.5" y="83.5" transform="rotate(-90 123.5 83.5)">53</text>
<text x="128.6" y="83.5" transform="rotate(-90 128.6 83.5)">57</text>
<text x="131.1" y="83.5" transform="rotate(-90 131.1 83.5)">59</text>
<text x="133.7" y="83.5" transform="rotate(-90 133.7 83.5)">61</text>
<text x="136.2" y="83.5" transform="rotate(-90 136.2 83.5)">63</text>
<text x="138.8" y="83.5" transform="rotate(-90 138.8 83.5)">65</text>
<text x="141.3" y="83.5" transform="rotate(-90 141.3 83.5)">67</text>
<text x="143.8" y="83.5" transform="rotate(-90 143.8 83.5)">69</text>
<text x="146.3" y="83.5" transform="rotate(-90 146.3 83.5)">71</text>
<text x="148.9" y="83.5" transform="rotate(-90 148.9 83.5)">73</text>
<text x="151.4" y="83.5" transform="rotate(-90 151.4 83.5)">75</text>
<text x="156.5" y="83.5" transform="rotate(-90 156.5 83.5)">79</text>
<text x="159" y="83.5" transform="rotate(-90 159 83.5)">81</text>
<text x="161.6" y="83.5" transform="rotate(-90 161.6 83.5)">83</text>
<text x="164.1" y="83.5" transform="rotate(-90 164.1 83.5)">85</text>
<text x="166.7" y="83.5" transform="rotate(-90 166.7 83.5)">87</text>
<text x="169.2" y="83.5" transform="rotate(-90 169.2 83.5)">89</text>
<text x="171.7" y="83.5" transform="rotate(-90 171.7 83.5)">91</text>
<text x="174.3" y="83.5" transform="rotate(-90 174.3 83.5)">93</text>
<text x="176.8" y="83.5" transform="rotate(-90 176.8 83.5)">95</text>
<text x="179.4" y="83.5" transform="rotate(-90 179.4 83.5)">97</text>
<text x="226.4" y="83.4" transform="rotate(-90 226.4 83.4)">11</text>
<text x="228.9" y="83.5" transform="rotate(-90 228.9 83.5)">33</text>
<text x="231.4" y="83.5" transform="rotate(-90 231.4 83.5)">55</text>
<text x="234" y="83.5" transform="rotate(-90 234 83.5)">77</text>
<text x="236.5" y="83.5" transform="rotate(-90 236.5 83.5)">99</text>
<text x="184.4" y="84.7" transform="rotate(-90 184.4 84.7)">101</text>
<text x="187" y="84.7" transform="rotate(-90 187 84.7)">103</text>
<text x="189.5" y="84.7" transform="rotate(-90 189.5 84.7)">105</text>
<text x="192.1" y="84.7" transform="rotate(-90 192.1 84.7)">107</text>
<text x="194.6" y="84.7" transform="rotate(-90 194.6 84.7)">109</text>
<text x="197.1" y="84.4" transform="rotate(-90 197.1 84.4)">111</text>
<text x="199.7" y="84.5" transform="rotate(-90 199.7 84.5)">113</text>
<text x="202.2" y="84.5" transform="rotate(-90 202.2 84.5)">115</text>
<text x="204.8" y="84.5" transform="rotate(-90 204.8 84.5)">117</text>
<text x="207.3" y="84.5" transform="rotate(-90 207.3 84.5)">119</text>
<text x="212.4" y="84.7" transform="rotate(-90 212.4 84.7)">123</text>
<text x="214.9" y="84.7" transform="rotate(-90 214.9 84.7)">125</text>
<text x="217.5" y="84.7" transform="rotate(-90 217.5 84.7)">127</text>
<text x="220" y="84.7" transform="rotate(-90 220 84.7)">129</text>
<text x="222.5" y="84.7" transform="rotate(-90 222.5 84.7)">131</text>
<text x="239.1" y="84.7" transform="rotate(-90 239.1 84.7)">121</text>
<text x="48" y="127.9">1</text>
<text x="48" y="130.5">2</text>
<text x="88.1" y="127.9">1</text>
<text x="91.9" y="129.1">IN</text>
<text x="98" y="129.1">OUT</text>
<text x="105.2" y="127.9">3</text>
<text x="110.7" y="131.1" transform="rotate(-90 110.7 131.1)">GND</text>
<text x="95.2" y="132.4">GND</text>
<text x="96.9" y="134.9" transform="rotate(-90 96.9 134.9)">2</text>
<text x="109.6" y="134.9" transform="rotate(-90 109.6 134.9)">4</text>
</g>
</svg>
